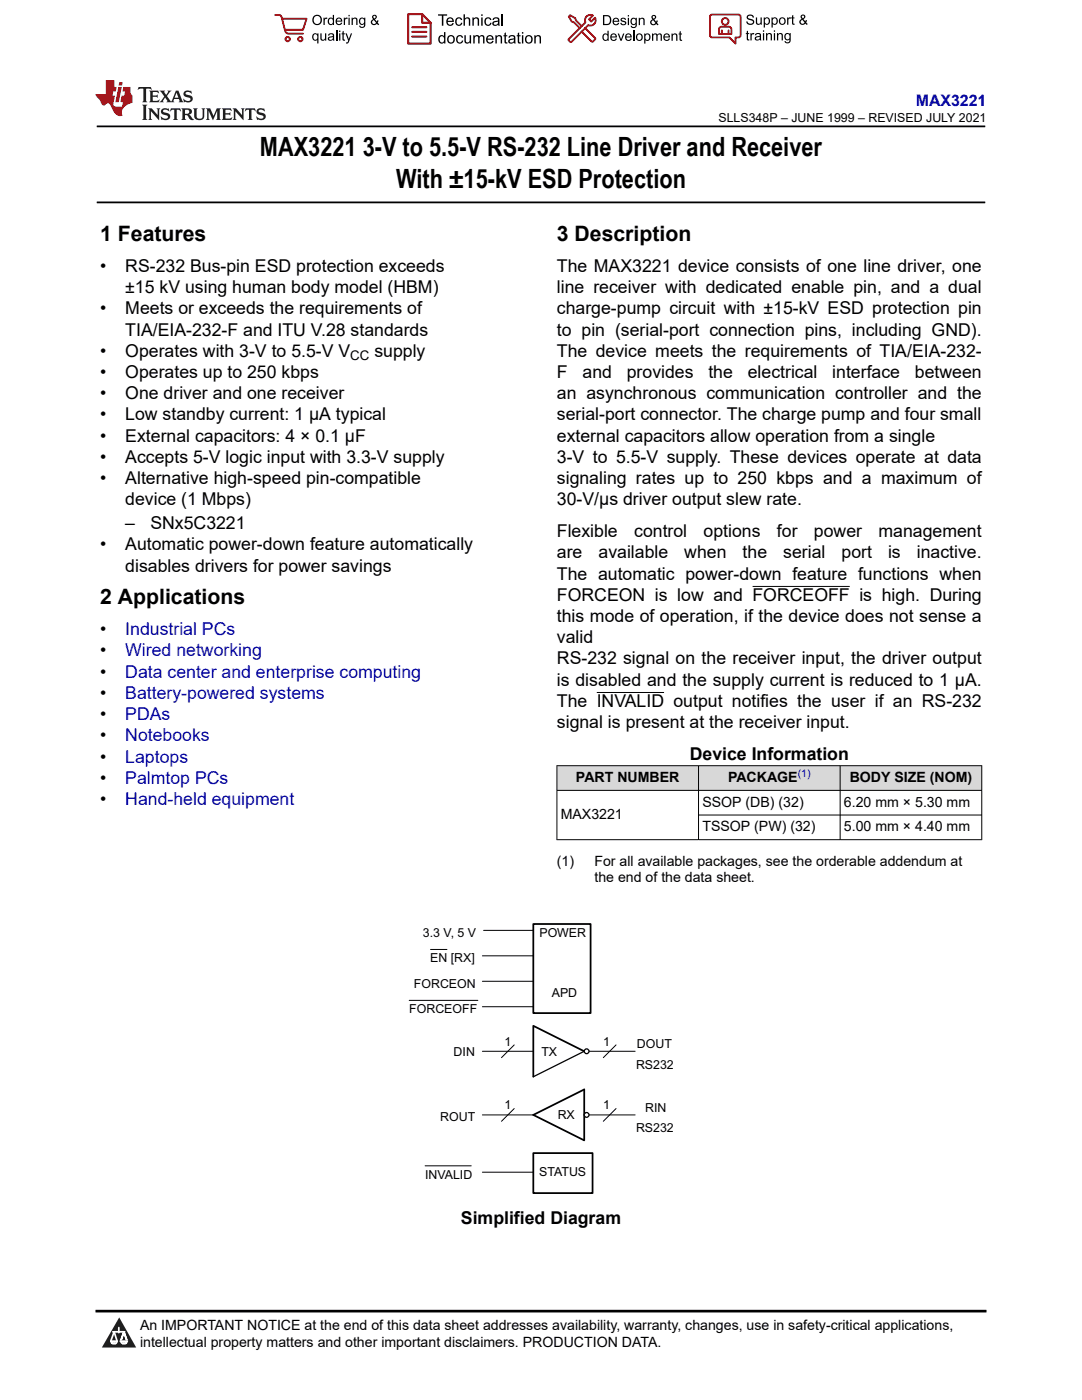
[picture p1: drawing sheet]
<svg xmlns="http://www.w3.org/2000/svg" width="216mm" height="279mm" viewBox="0 0 216 279" stroke-linecap="round" stroke-linejoin="round" font-family="sans-serif">
<path d="M19.3 25.2h177.3M19.3 40.4h177.3" fill="none" stroke="#000" stroke-width=".35"/>
<path d="M150.2 117h19.4M119.1 138.2h13.4" fill="none" stroke="#000" stroke-width=".2"/>
<g fill="#d8d8d8">
<path d="M111.1 152.8h84.8v4.9h-84.8z" fill-rule="evenodd"/>
<path d="M111.2 152.9h28.1v4.8h-28.1z" fill-rule="evenodd"/>
<path d="M139.4 152.9h28.2v4.8h-28.2z" fill-rule="evenodd"/>
<path d="M167.7 152.9h28.1v4.8h-28.1z" fill-rule="evenodd"/>
</g>
<path d="M111.1 152.8h84.9M111.1 157.7h84.9M111.1 152.8v14.8M139.4 152.8v14.8M167.6 152.8v14.8M195.9 152.8v14.8M111.1 167.6h84.9M139.4 162.7h56.6" fill="none" stroke="#000" stroke-width=".2"/>
<path d="M116.6 209.8l-10.2-5.1v10.2M106.4 222.5l10.2-5.1v10.2z" fill="none" stroke="#000" stroke-width=".35"/>
<path d="M116.6 209.8l-10.2 5.1" fill="none" stroke="#000" stroke-width=".25"/>
<path d="M106.4 184.4h11.4v17.8h-11.4z" fill="#fff"/>
<path d="M106.4 184.4h11.4v17.8h-11.4z" fill="none" stroke="#000" stroke-width=".35"/>
<path d="M96.3 190.8h10.1M96.3 209.8h10.1M102.6 208.5l-2.5 2.6M116.6 209.8h10.1M122.9 208.5l-2.5 2.6M96.3 222.5h10.1M102.6 221.2l-2.5 2.6M116.6 222.5h10.1M122.9 221.2l-2.5 2.6" fill="none" stroke="#000" stroke-width=".2"/>
<circle cx="117.1" cy="209.8" r=".48" fill="#fff"/>
<circle cx="117.1" cy="209.8" r=".48" fill="none" stroke="#000" stroke-width=".25"/>
<circle cx="117.1" cy="222.5" r=".48" fill="#fff"/>
<circle cx="117.1" cy="222.5" r=".48" fill="none" stroke="#000" stroke-width=".25"/>
<path d="M81.7 199.6h13.7M96.3 195.8h10.1M96.3 200.9h10.1" fill="none" stroke="#000" stroke-width=".2"/>
<path d="M106.4 230.1h10.2v7.6h-10.2z" fill="#fff"/>
<path d="M106.4 230.1h11.8v8h-11.8z" fill="none" stroke="#000" stroke-width=".35"/>
<path d="M85.9 189.5h3.3M96.5 185.7h9.9M84.8 232.7h9.2M96.3 233.9h10.1" fill="none" stroke="#000" stroke-width=".2"/>
<path d="M0 0h215.9v23.8h-215.9z" fill-rule="evenodd" fill="#fff"/>
<path d="M27.7 17.4l-.2 .6 .5-.3h.6v.1v2.2l-.2 .4h1l-.2-.4v-2.2v-.1h.5l.5 .3-.1-.6zM29.8 18.1l.2 .4v1.5l-.2 .4h1.9l.1-.6a1.08 1.08 0 0 1-1.3 .2v-.7h.6l.4 .2v-.6l-.4 .2h-.6v-.6l.2-.1a1 1 0 0 1 1 .2l-.1-.5zM31.8 18.1l1 1.1-1 1.2h.9l-.2-.2 .4-.7 .5 .7-.2 .2h1.6l-.2-.2 .1-.4h1l.1 .4-.1 .2h.9l-.2-.3-.8-2h-.5l-1 2.2-.8-1.1 .9-1.1h-.8l.2 .2-.5 .7-.3-.7 .1-.2zM35.2 18.5l.4 1h-.8zM36.8 18.2a.65 .65 0 0 0-.2 .7 .65 .65 0 0 0 .6 .5l.7 .2 .1 .2a.79 .79 0 0 1-.7 .4 .79 .79 0 0 1-.7-.5l.1 .7 .2-.1a.93 .93 0 0 0 1.1 .1 .93 .93 0 0 0 .4-1 1.46 1.46 0 0 0-1.2-.6l-.1-.3a1.09 1.09 0 0 1 1.2 .2l-.2-.6-.1 .1-.6-.2zM28.4 20.9l.2 .4v2.3l-.2 .3h1l-.2-.3v-2.3l.2-.4zM29.6 21.6l.2 .4v1.6l-.2 .3h.8l-.3-.3v-1.4l1.7 1.8v-2l.2-.4h-.8l.2 .2 .1 1.1-1.2-1.3zM32.3 21.8a.65 .65 0 0 0-.2 .7 .65 .65 0 0 0 .7 .4l.6 .2 .1 .2a.79 .79 0 0 1-.7 .4 .79 .79 0 0 1-.7-.5l.1 .7 .2-.1a.93 .93 0 0 0 1.1 .1 .93 .93 0 0 0 .4-.9 1.46 1.46 0 0 0-1.2-.6l-.1-.4a1.09 1.09 0 0 1 1.2 .2l-.2-.6-.1 .1-.6-.1zM34.1 21.6l-.1 .7a.63 .63 0 0 1 .7-.4l.1 1.7-.3 .3h1l-.2-.3v-1.7a.66 .66 0 0 1 .8 .4l-.1-.7zM36.2 21.6l.2 .4v1.6l-.2 .3h.9l-.2-.2v-.7h.5l.1 .2a.79 .79 0 0 0 1.2 .6l-1-.9a.61 .61 0 0 0 .6-.6 .61 .61 0 0 0-.5-.6zM36.9 21.9h.2a.47 .47 0 0 1 .5 .1 .47 .47 0 0 1 .1 .5l-.2 .2h-.6zM38.5 21.6l.2 .2a2.27 2.27 0 0 0 .4 2 1.04 1.04 0 0 0 1.7-.7v-1.3l.2-.2h-.8l.2 .4v1.1a.6 .6 0 0 1-.6 .6 .6 .6 0 0 1-.6-.6v-1.1l.3-.4zM41.1 21.6l.2 .4v1.6l-.2 .3h.7l-.2-.3v-1.5l.9 1.9 .8-1.9v1.5l-.2 .3h1l-.3-.3v-1.6l.3-.4h-.8l-.7 1.5-.7-1.5zM44.3 21.6l.2 .4v1.6l-.2 .3h1.9l.1-.5a1.09 1.09 0 0 1-1.3 .1v-.6h.6l.4 .1v-.6l-.4 .2h-.6v-.6l.2-.1a1.01 1.01 0 0 1 1 .3l-.1-.6zM46.4 21.6l.3 .4v1.6l-.3 .3h.8l-.2-.3v-1.4l1.6 1.8v-2l.2-.4h-.7l.2 .2v1.1l-1.2-1.3zM49 21.6l-.1 .7a.63 .63 0 0 1 .8-.4v1.7l-.3 .3h1l-.2-.3v-1.7a.66 .66 0 0 1 .8 .4l-.1-.7zM51.4 21.8a.65 .65 0 0 0-.2 .7 .65 .65 0 0 0 .6 .4l.6 .2 .2 .2a.79 .79 0 0 1-.8 .4 .79 .79 0 0 1-.6-.5l.1 .7 .2-.1a.93 .93 0 0 0 1 .1 .93 .93 0 0 0 .5-.9 1.46 1.46 0 0 0-1.3-.6l-.1-.4a1.09 1.09 0 0 1 1.3 .2l-.2-.6-.2 .1-.5-.1z" fill="#231f20"/>
<path d="M21.1 16v2.8h-2.1l.1 .3 .9 1a.95 .95 0 0 0 .9 .9 .59 .59 0 0 1 .6-.4 .59 .59 0 0 1 .5 .4l.4 .8a1.59 1.59 0 0 0 2.1 1.3 1.61 1.61 0 0 1 1-2.2l1-.4-.1-1.5a1.59 1.59 0 0 1-.4-1.6h-1.4l-.2 .9h.5l-.1 .8h-.5l-.2 1v.2l.4 .1-.2 .9h-.6a.73 .73 0 0 1-1.1-.7l.3-1.5h-.5l.2-.8h.5l.2-.9h-.5v-1.4zM23.6 17.4l-.6 3h.7l.6-3zM23.8 16.4l-.1 .7h.7l.1-.7z" fill="#ed1c24"/>
<g fill="#000">
<path d="M62.3 4a1 1 0 0 1 2 0 1 1 0 0 1-2 0zM62.8 3.4a.78 .78 0 0 0-.1 1.1 .78 .78 0 0 0 1.1 .1 .78 .78 0 0 0 .1-1.1 .78 .78 0 0 0-1.1-.1z" fill-rule="evenodd"/>
<path d="M62.5 6.8l.4-.2 .4 .3v-.2h.2v2h-.2v-.7a.68 .68 0 0 1-.9-.1 .68 .68 0 0 1 0-.9zM62.6 7a.51 .51 0 0 0-.1 .6 .51 .51 0 0 0 .7 .2 .51 .51 0 0 0 .1-.7 .51 .51 0 0 0-.7-.1z" fill-rule="evenodd"/>
<path d="M64.5 3.5h.3v.3l.1-.3h.3l.1 .1-.1 .2a.32 .32 0 0 0-.3 0 .32 .32 0 0 0-.1 .4v.8h-.3z" fill-rule="evenodd"/>
<path d="M63.9 6.7h.3v.8a.36 .36 0 0 0 .3 .4 .36 .36 0 0 0 .4-.5v-.7h.2v1.4h-.2v-.2a.51 .51 0 0 1-.6 .2 .51 .51 0 0 1-.4-.5z" fill-rule="evenodd"/>
<path d="M65.6 3.7l.4-.2 .4 .2v-.7h.3v2h-.3v-.2a.7 .7 0 0 1-1-.1 .7 .7 0 0 1 .2-1zM65.8 3.8a.51 .51 0 0 0-.1 .7 .51 .51 0 0 0 .6 .2 .51 .51 0 0 0 .1-.7 .51 .51 0 0 0-.6-.2z" fill-rule="evenodd"/>
<path d="M65.6 6.8a.66 .66 0 0 1 .8-.1 .66 .66 0 0 1 .3 .8v.6h-.2l-.1-.2a.52 .52 0 0 1-.7 .2 .52 .52 0 0 1-.2-.6l.3-.2a.42 .42 0 0 0 .6-.3l-.3-.2-.3 .1-.1 .2h-.3zM65.7 7.6a.35 .35 0 0 0 .3 .4 .35 .35 0 0 0 .4-.4v-.2z" fill-rule="evenodd"/>
<path d="M67.7 6.1h.2v.3h-.2zM67.7 6.7h.2v1.4h-.2z" fill-rule="evenodd"/>
<path d="M67.1 3.7a.68 .68 0 0 1 .9-.1 .68 .68 0 0 1 .3 .7h-1.1a.42 .42 0 0 0 .3 .5 .42 .42 0 0 0 .5-.3h.3a.73 .73 0 0 1-1.1 .4 .73 .73 0 0 1-.1-1.2zM67.4 3.8l-.2 .3h.8l-.2-.4z" fill-rule="evenodd"/>
<path d="M68.6 3.5h.2v.3l.2-.3h.3l.1 .1-.1 .2a.32 .32 0 0 0-.4 0 .32 .32 0 0 0-.1 .4v.8h-.2z" fill-rule="evenodd"/>
<path d="M68.3 6.3l.3-.1v.5h.2v.1h-.2v.9l.3 .4a.36 .36 0 0 1-.4 0 .36 .36 0 0 1-.2-.4v-.9h-.1v-.1h.1z" fill-rule="evenodd"/>
<path d="M68.9 6.7h.3l.4 1.1 .4-1.1h.3l-.6 1.4a.51 .51 0 0 1-.6 .6l-.1-.3h.3l.2-.3z" fill-rule="evenodd"/>
<path d="M69.5 3h.3v.3h-.3zM69.5 3.5h.3v1.5h-.3z" fill-rule="evenodd"/>
<path d="M70.2 3.5h.2v.2a.52 .52 0 0 1 .6-.2 .52 .52 0 0 1 .3 .6v.9h-.2v-.9a.34 .34 0 0 0-.3-.4 .34 .34 0 0 0-.4 .3v1h-.2z" fill-rule="evenodd"/>
<path d="M71.8 3.7l.4-.2 .5 .2v-.2h.2v1.3a.64 .64 0 0 1-.5 .8 .64 .64 0 0 1-.7-.5h.2a.41 .41 0 0 0 .5 .2 .41 .41 0 0 0 .2-.5 .69 .69 0 0 1-.9-.1 .69 .69 0 0 1 .1-1zM72 3.8a.5 .5 0 0 0-.1 .7 .5 .5 0 0 0 .7 .1 .5 .5 0 0 0 .1-.6 .5 .5 0 0 0-.7-.2z" fill-rule="evenodd"/>
<path d="M74.4 3.1a.47 .47 0 0 1 .7 .1 .47 .47 0 0 1-.3 .7l.4 .4 .1-.3 .2 .1-.1 .4 .3 .3-.2 .2-.3-.3a.63 .63 0 0 1-1 .1 .63 .63 0 0 1 .3-1l-.3-.4zM74.5 3.4a.27 .27 0 0 0 .5 0 .27 .27 0 0 0-.5 0zM74.4 4.1a.4 .4 0 0 0 0 .6 .4 .4 0 0 0 .6-.1l-.4-.6z" fill-rule="evenodd"/>
<path d="M87.4 2.9h1.8v.2h-.7v2h-.3v-2h-.8z" fill-rule="evenodd"/>
<path d="M87.6 7.2l.5-.2 .5 .2v-.8h.3v2.3h-.3v-.2a.76 .76 0 0 1-1-.1 .76 .76 0 0 1-.1-1zM87.9 7.4a.58 .58 0 0 0-.2 .7 .58 .58 0 0 0 .8 .2 .58 .58 0 0 0 .1-.7 .58 .58 0 0 0-.7-.2z" fill-rule="evenodd"/>
<path d="M89.5 7.2a.81 .81 0 0 1 1.1 .1 .81 .81 0 0 1-.2 1.2 .81 .81 0 0 1-1.1-.2l-.1-.7zM89.6 7.4a.57 .57 0 0 0 0 .8 .57 .57 0 0 0 .8 0 .57 .57 0 0 0 0-.7 .57 .57 0 0 0-.8-.1z" fill-rule="evenodd"/>
<path d="M89.3 3.7a.77 .77 0 0 1 .9-.2 .77 .77 0 0 1 .4 .9h-1.3a.48 .48 0 0 0 .4 .5 .48 .48 0 0 0 .6-.3h.3a.83 .83 0 0 1-1.3 .4 .83 .83 0 0 1 0-1.3zM89.5 3.8l-.2 .4h1l-.3-.5z" fill-rule="evenodd"/>
<path d="M91 3.7a.7 .7 0 0 1 1.2 .3h-.2a.45 .45 0 0 0-.6-.3 .45 .45 0 0 0-.3 .6 .45 .45 0 0 0 .3 .6 .45 .45 0 0 0 .6-.4l.3 .1a.76 .76 0 0 1-1.1 .5 .76 .76 0 0 1-.3-1.1z" fill-rule="evenodd"/>
<path d="M91.2 7.2a.7 .7 0 0 1 1.2 .3l-.3 .1a.45 .45 0 0 0-.5-.4 .45 .45 0 0 0-.3 .7 .45 .45 0 0 0 .3 .6 .45 .45 0 0 0 .6-.4h.2a.76 .76 0 0 1-1 .5 .76 .76 0 0 1-.4-1.1z" fill-rule="evenodd"/>
<path d="M92.5 2.9h.3v.8a.59 .59 0 0 1 .7-.2 .59 .59 0 0 1 .3 .6v1h-.2v-1a.4 .4 0 0 0-.5-.4 .4 .4 0 0 0-.3 .5v.9h-.3z" fill-rule="evenodd"/>
<path d="M92.7 7h.2v.9a.41 .41 0 0 0 .5 .6 .41 .41 0 0 0 .3-.6v-.9h.3v1.7h-.3v-.3a.58 .58 0 0 1-.7 .3 .58 .58 0 0 1-.3-.7z" fill-rule="evenodd"/>
<path d="M94.3 3.5h.2v.2a.59 .59 0 0 1 .7-.2 .59 .59 0 0 1 .4 .6v1h-.3v-1a.41 .41 0 0 0-.4-.4 .41 .41 0 0 0-.4 .5v.9h-.2z" fill-rule="evenodd"/>
<path d="M94.4 7h.3v.3a.56 .56 0 0 1 1 0 .54 .54 0 0 1 .6-.3 .54 .54 0 0 1 .4 .5v1.2h-.3v-1.1a.34 .34 0 0 0-.3-.4 .34 .34 0 0 0-.4 .3v1.2h-.3v-1.1a.38 .38 0 0 0-.5-.3 .38 .38 0 0 0-.2 .5v.9h-.3z" fill-rule="evenodd"/>
<path d="M96 2.9h.3v.3h-.3zM96 3.5h.3v1.6h-.3z" fill-rule="evenodd"/>
<path d="M96.8 3.7a.7 .7 0 0 1 1.3 .3h-.3a.45 .45 0 0 0-.6-.3 .45 .45 0 0 0-.3 .6 .45 .45 0 0 0 .3 .6 .45 .45 0 0 0 .6-.4l.3 .1a.76 .76 0 0 1-1.1 .5 .76 .76 0 0 1-.3-1.1z" fill-rule="evenodd"/>
<path d="M97.2 7.2a.77 .77 0 0 1 .9-.1 .77 .77 0 0 1 .4 .8h-1.2a.48 .48 0 0 0 .3 .6 .48 .48 0 0 0 .6-.4l.3 .1a.83 .83 0 0 1-1.3 .3 .83 .83 0 0 1 0-1.3zM97.4 7.4l-.1 .3h.9l-.2-.4z" fill-rule="evenodd"/>
<path d="M98.8 7h.3v.3a.59 .59 0 0 1 .7-.3 .59 .59 0 0 1 .4 .7v1h-.3v-1a.41 .41 0 0 0-.5-.5 .41 .41 0 0 0-.3 .6v.9h-.3z" fill-rule="evenodd"/>
<path d="M98.4 3.7a.74 .74 0 0 1 1-.2 .74 .74 0 0 1 .3 .9v.7h-.3v-.2a.59 .59 0 0 1-.8 .3 .59 .59 0 0 1-.3-.8l1.1-.3a.42 .42 0 0 0-.4-.4 .42 .42 0 0 0-.5 .3h-.2zM98.6 4.5a.36 .36 0 0 0 .2 .5 .36 .36 0 0 0 .5-.2l.1-.5z" fill-rule="evenodd"/>
<path d="M100.7 6.6l.2-.1v.5h.3v.2h-.3v1l.1 .2h.2l.1 .3a.41 .41 0 0 1-.5-.1 .41 .41 0 0 1-.1-.4v-1h-.2v-.2h.2z" fill-rule="evenodd"/>
<path d="M101.6 7.2a.74 .74 0 0 1 .9-.2 .74 .74 0 0 1 .3 1l.1 .7h-.3v-.2a.59 .59 0 0 1-.8 .2 .59 .59 0 0 1-.3-.8l1-.3a.42 .42 0 0 0-.3-.4 .42 .42 0 0 0-.5 .3h-.3zM101.8 8.1a.36 .36 0 0 0 .1 .5 .36 .36 0 0 0 .5-.3l.2-.4z" fill-rule="evenodd"/>
<path d="M103.3 6.6l.3-.1v.5h.3v.2h-.3v1l.1 .2h.2v.3a.41 .41 0 0 1-.5-.1 .41 .41 0 0 1-.1-.4v-1h-.2v-.2h.2z" fill-rule="evenodd"/>
<path d="M104.1 6.4h.3v.3h-.3zM104.1 7h.3v1.7h-.3z" fill-rule="evenodd"/>
<path d="M105 7.2a.81 .81 0 0 1 1.1 .1 .81 .81 0 0 1-.1 1.2 .81 .81 0 0 1-1.2-.2v-.7zM105.2 7.4a.57 .57 0 0 0-.1 .8 .57 .57 0 0 0 .8 0 .57 .57 0 0 0 0-.7 .57 .57 0 0 0-.7-.1z" fill-rule="evenodd"/>
<path d="M106.6 7h.3v.3a.59 .59 0 0 1 .7-.3 .59 .59 0 0 1 .4 .7v1h-.3v-1a.41 .41 0 0 0-.5-.5 .41 .41 0 0 0-.3 .6v.9h-.3z" fill-rule="evenodd"/>
<path d="M120.3 3h.7a1 1 0 0 1 1 1 1 1 0 0 1-1 1h-.7zM120.6 3.2v1.6h.4a.77 .77 0 0 0 .7-.8 .77 .77 0 0 0-.7-.8z" fill-rule="evenodd"/>
<path d="M120.4 6.9l.4-.2 .4 .2v-.8h.3v2h-.3v-.1a.7 .7 0 0 1-.9-.2 .7 .7 0 0 1 .1-.9zM120.6 7a.51 .51 0 0 0-.1 .7 .51 .51 0 0 0 .6 .1 .51 .51 0 0 0 .1-.6 .51 .51 0 0 0-.6-.2z" fill-rule="evenodd"/>
<path d="M122 6.9a.68 .68 0 0 1 .8-.2 .68 .68 0 0 1 .3 .8h-1.1a.42 .42 0 0 0 .3 .5 .42 .42 0 0 0 .5-.3h.3a.73 .73 0 0 1-1.1 .3 .73 .73 0 0 1 0-1.1zM122.2 7l-.2 .3h.8l-.2-.4z" fill-rule="evenodd"/>
<path d="M122.4 3.7a.68 .68 0 0 1 .8-.1 .68 .68 0 0 1 .4 .8h-1.1a.42 .42 0 0 0 .3 .4 .42 .42 0 0 0 .5-.3l.3 .1a.73 .73 0 0 1-1.2 .3 .73 .73 0 0 1 0-1.2zM122.6 3.8l-.1 .3h.8l-.2-.3z" fill-rule="evenodd"/>
<path d="M123.9 3.7l.1-.1a.62 .62 0 0 1 .9 .3l-.2 .1a.29 .29 0 0 0-.3-.3 .29 .29 0 0 0-.3 .3l.1 .1a.58 .58 0 0 1 .6 .1 .58 .58 0 0 1 .1 .6 .67 .67 0 0 1-1.1-.2l.2-.1a.33 .33 0 0 0 .4 .4 .33 .33 0 0 0 .3-.4 .71 .71 0 0 1-.9-.6z" fill-rule="evenodd"/>
<path d="M123.3 6.7h.2l.4 1.2 .4-1.2h.3l-.6 1.4h-.2z" fill-rule="evenodd"/>
<path d="M125.3 3h.2v.3h-.2zM125.3 3.6h.2v1.4h-.2z" fill-rule="evenodd"/>
<path d="M124.9 6.9a.68 .68 0 0 1 .8-.2 .68 .68 0 0 1 .4 .8h-1.1a.42 .42 0 0 0 .3 .5 .42 .42 0 0 0 .5-.3h.3a.73 .73 0 0 1-1.2 .3 .73 .73 0 0 1 0-1.1zM125.1 7l-.1 .3h.8l-.2-.4z" fill-rule="evenodd"/>
<path d="M126 3.7l.4-.2 .4 .2v-.1h.3v1.2a.64 .64 0 0 1-.5 .8 .64 .64 0 0 1-.8-.5l.3 .1a.41 .41 0 0 0 .5 .2 .41 .41 0 0 0 .2-.6 .69 .69 0 0 1-.9-.1 .69 .69 0 0 1 .1-1zM126.2 3.9a.5 .5 0 0 0-.1 .6 .5 .5 0 0 0 .6 .2 .5 .5 0 0 0 .2-.7 .5 .5 0 0 0-.7-.1z" fill-rule="evenodd"/>
<path d="M126.9 7.4a.73 .73 0 0 1 1.4 0 .73 .73 0 0 1-1.4 0zM127.3 7a.5 .5 0 0 0-.1 .7 .5 .5 0 0 0 .7 0 .5 .5 0 0 0 0-.6 .5 .5 0 0 0-.6-.1z" fill-rule="evenodd"/>
<path d="M127.5 3.6h.2v.2a.52 .52 0 0 1 .6-.3 .52 .52 0 0 1 .3 .6v.9h-.2v-.9a.34 .34 0 0 0-.3-.4 .34 .34 0 0 0-.4 .3v1h-.2z" fill-rule="evenodd"/>
<path d="M128.5 6.7h.3v.2a.67 .67 0 0 1 .9 0 .67 .67 0 0 1 0 .9 .55 .55 0 0 1-.9 .2v.7h-.3zM128.9 7a.5 .5 0 0 0-.1 .7 .5 .5 0 0 0 .6 .1 .5 .5 0 0 0 .2-.6 .5 .5 0 0 0-.7-.2z" fill-rule="evenodd"/>
<path d="M130.1 6.7h.2v.2a.49 .49 0 0 1 .9 0l.4-.2a.42 .42 0 0 1 .5 .4v1h-.3v-.9a.3 .3 0 0 0-.2-.3 .3 .3 0 0 0-.4 .2v1h-.2v-.9a.33 .33 0 0 0-.5-.3 .33 .33 0 0 0-.2 .5v.7h-.2z" fill-rule="evenodd"/>
<path d="M130.1 3.1a.47 .47 0 0 1 .8 .1 .47 .47 0 0 1-.3 .7l.3 .4 .1-.2h.3l-.2 .5 .3 .3-.2 .2-.3-.3a.63 .63 0 0 1-1 .1 .63 .63 0 0 1 .3-1l-.2-.5zM130.2 3.5a.27 .27 0 0 0 .5 0 .27 .27 0 0 0-.5 0zM130.2 4.1a.4 .4 0 0 0 0 .7 .4 .4 0 0 0 .6-.2l-.5-.6z" fill-rule="evenodd"/>
<path d="M132.5 6.9a.68 .68 0 0 1 .9-.2 .68 .68 0 0 1 .3 .8h-1.1a.42 .42 0 0 0 .3 .5 .42 .42 0 0 0 .5-.3h.3a.73 .73 0 0 1-1.1 .3 .73 .73 0 0 1-.1-1.1zM132.7 7l-.1 .3h.8l-.2-.4z" fill-rule="evenodd"/>
<path d="M134 6.7h.2v.2a.52 .52 0 0 1 .6-.2 .52 .52 0 0 1 .4 .6v.8h-.3v-.8a.34 .34 0 0 0-.2-.4 .34 .34 0 0 0-.4 .2l-.1 1h-.2z" fill-rule="evenodd"/>
<path d="M135.6 6.3l.2-.1v.5h.3v.2h-.3v.8l.3 .4a.36 .36 0 0 1-.4 0 .36 .36 0 0 1-.1-.4v-.8h-.2v-.2h.2z" fill-rule="evenodd"/>
<path d="M149.2 3a.8 .8 0 0 1 1.2 .5h-.2a.44 .44 0 0 0-.5-.4 .44 .44 0 0 0-.4 .5l.2 .1a.9 .9 0 0 1 1 .8 .84 .84 0 0 1-.9 .5 .84 .84 0 0 1-.7-.7h.3a.52 .52 0 0 0 .5 .5 .52 .52 0 0 0 .5-.6l-.2-.1a.85 .85 0 0 1-1-.8z" fill-rule="evenodd"/>
<path d="M149 6.3l.3-.2v.5h.2v.2h-.2v.9l.2 .4a.36 .36 0 0 1-.4-.1 .36 .36 0 0 1-.1-.4v-.8h-.2v-.2h.2z" fill-rule="evenodd"/>
<path d="M149.7 6.6h.3v.2l.1-.2h.3l.1 .1-.1 .2a.32 .32 0 0 0-.3 0 .32 .32 0 0 0-.1 .4v.8h-.3z" fill-rule="evenodd"/>
<path d="M150.7 6.8a.66 .66 0 0 1 .9-.2 .66 .66 0 0 1 .3 .9v.6h-.2l-.1-.2a.52 .52 0 0 1-.7 .2 .52 .52 0 0 1-.2-.7l.2-.1a.42 .42 0 0 0 .7-.3l-.3-.2h-.3l-.1 .3-.3-.1zM150.9 7.5a.35 .35 0 0 0 .3 .5 .35 .35 0 0 0 .4-.4v-.3z" fill-rule="evenodd"/>
<path d="M150.8 3.5h.3v.8a.36 .36 0 0 0 .3 .5 .36 .36 0 0 0 .4-.5v-.8h.2v1.4h-.2v-.2a.51 .51 0 0 1-.6 .3 .51 .51 0 0 1-.4-.6z" fill-rule="evenodd"/>
<path d="M152.2 6.1h.3v.2h-.3zM152.2 6.6h.3v1.5h-.3z" fill-rule="evenodd"/>
<path d="M152.4 3.5h.2v.2a.67 .67 0 0 1 .9 0 .67 .67 0 0 1 .1 .9 .55 .55 0 0 1-1 .2v.7h-.2zM152.7 3.8a.5 .5 0 0 0-.1 .7 .5 .5 0 0 0 .7 .1 .5 .5 0 0 0 .1-.6 .5 .5 0 0 0-.7-.2z" fill-rule="evenodd"/>
<path d="M152.9 6.6h.2v.2a.52 .52 0 0 1 .6-.2 .52 .52 0 0 1 .3 .6v.9h-.2v-.9a.34 .34 0 0 0-.3-.4 .34 .34 0 0 0-.4 .2v1.1h-.2z" fill-rule="evenodd"/>
<path d="M153.9 3.5h.3v.2a.67 .67 0 0 1 .9 0 .67 .67 0 0 1 0 .9 .55 .55 0 0 1-.9 .2v.7h-.3zM154.3 3.8a.5 .5 0 0 0-.1 .7 .5 .5 0 0 0 .6 .1 .5 .5 0 0 0 .2-.6 .5 .5 0 0 0-.7-.2z" fill-rule="evenodd"/>
<path d="M154.4 6.1h.3v.2h-.3zM154.4 6.6h.3v1.5h-.3z" fill-rule="evenodd"/>
<path d="M155 6.6h.3v.2a.52 .52 0 0 1 .6-.2 .52 .52 0 0 1 .3 .6v.9h-.2v-.9a.34 .34 0 0 0-.3-.4 .34 .34 0 0 0-.4 .2v1.1h-.3z" fill-rule="evenodd"/>
<path d="M155.4 4.2a.75 .75 0 0 1 1.5 0 .75 .75 0 0 1-1.5 0zM155.8 3.8a.5 .5 0 0 0-.1 .7 .5 .5 0 0 0 .8 0 .5 .5 0 0 0 0-.7 .5 .5 0 0 0-.7 0z" fill-rule="evenodd"/>
<path d="M156.7 6.8l.4-.2 .5 .2v-.2h.2v1.3a.64 .64 0 0 1-.5 .7 .64 .64 0 0 1-.8-.4h.3a.41 .41 0 0 0 .5 .2 .41 .41 0 0 0 .2-.5 .69 .69 0 0 1-.9-.1 .69 .69 0 0 1 .1-1zM156.9 6.9a.5 .5 0 0 0-.1 .7 .5 .5 0 0 0 .6 .1 .5 .5 0 0 0 .2-.7 .5 .5 0 0 0-.7-.1z" fill-rule="evenodd"/>
<path d="M157.1 3.5h.2v.2l.1-.2h.3h.2l-.1 .3a.32 .32 0 0 0-.4 0 .32 .32 0 0 0-.1 .4v.7h-.2z" fill-rule="evenodd"/>
<path d="M158 3.1l.3-.1v.5h.2v.2h-.2v.8l.3 .4a.36 .36 0 0 1-.4 0 .36 .36 0 0 1-.2-.4v-.8h-.1v-.2h.1z" fill-rule="evenodd"/>
<path d="M159.9 3a.47 .47 0 0 1 .7 .1 .47 .47 0 0 1-.3 .7l.4 .5 .1-.3h.2l-.1 .5 .3 .3-.2 .2-.3-.3a.63 .63 0 0 1-1 .1 .63 .63 0 0 1 .3-1l-.3-.5zM160 3.4a.27 .27 0 0 0 .5 0 .27 .27 0 0 0-.5 0zM159.9 4.1a.4 .4 0 0 0 0 .6 .4 .4 0 0 0 .6-.2l-.4-.6z" fill-rule="evenodd"/>
</g>
<path d="M67.2 6.1v2M126.5 6.1v2" fill="none" stroke="#000" stroke-width=".25"/>
<g fill="none" stroke="#de0000" stroke-width=".37">
<path d="M54.9 3h.9a1.19 1.19 0 0 1 .6 1.2l.6 2.1a.85 .85 0 0 0 1 .4h2.5M56.3 3.7h4.9l-.7 2.2h-3.6M116.1 5.2l-1.2-1.1-.1-.5-1-.6-.3 .3 .6 1 .5 .2 1.1 1.1M116.8 5.6l1.9 2v.3l-.4 .4h-.3l-1.9-2zM116.8 5.6l.6-.6a1.07 1.07 0 0 0 1.2-.2 1.07 1.07 0 0 0 .1-1.3l-.7 .8-.5-.4 .8-.8a1.07 1.07 0 0 0-1.2 .2 1.07 1.07 0 0 0-.3 1.2l-3.3 3.3v.3l.3 .3h.2l2.1-2.1M141.7 3.1l.4-.2h5.3l.3 .2 .1 3.9-.2 .4-.8 .1v1.2l-1.3-1.2h-3.4l-.4-.2zM143.5 5.6l.5-.3 1.7 .1 .2 .5v.9h-2.4zM144 6.1v.7M145.4 6.1v.7"/>
<circle cx="57.4" cy="7.8" r=".44"/>
<circle cx="59.9" cy="7.8" r=".44"/>
<circle cx="144.7" cy="4.3" r=".67"/>
</g>
<path d="M100.2 2.9v2.2" fill="none" stroke="#000" stroke-width=".28"/>
<path d="M81.4 2.8h2.8v1.7h1.7v4.2h-4.5zM82.3 6.4h2.8M82.3 5.4h2.8M82.3 7.3h2.8M84.2 2.8l1.7 1.7" fill="none" stroke="#de0000" stroke-width=".42"/>
<path d="M0 261.4h215.9v18h-215.9z" fill-rule="evenodd" fill="#fff"/>
<path d="M23.8 262.9l3.4 6h-6.9z" fill="#231f20"/>
<path d="M22.1 267.7h1.3l-.4 .5h-.3a.55 .55 0 0 1-.6-.5z" fill-rule="evenodd" fill="#fff"/>
<path d="M22.1 267.7h1.3l-.4 .5h-.3a.55 .55 0 0 1-.6-.5z" fill="none" stroke="#231f20" stroke-width=".34"/>
<path d="M22.1 267.7h1.3l-.4 .5h-.5zM22.6 265.8h.1M22.6 265.8h2.3zM23.7 265.9h.1M23.7 264.9v1zM24 267.7h.1" fill="none" stroke="#fff" stroke-width=".34"/>
<path d="M24.7 265.8l-.7 1.9z" fill="#fff"/>
<path d="M24.7 265.8l-.7 1.9z" fill="none" stroke="#fff" stroke-width=".34"/>
<path d="M24.7 265.8l.7 1.9z" fill="#fff"/>
<path d="M24.7 265.8l.7 1.9zM25.3 267.7h.1" fill="none" stroke="#fff" stroke-width=".34"/>
<path d="M22.8 265.8l-.7 1.9z" fill="#fff"/>
<path d="M22.8 265.8l-.7 1.9z" fill="none" stroke="#fff" stroke-width=".34"/>
<path d="M22.8 265.8l.6 1.9z" fill="#fff"/>
<path d="M22.8 265.8l.6 1.9z" fill="none" stroke="#fff" stroke-width=".34"/>
<path d="M24.1 267.7h1.3a.65 .65 0 0 1-.6 .5 .65 .65 0 0 1-.7-.5z" fill-rule="evenodd" fill="#fff"/>
<path d="M24.1 267.7h1.3a.65 .65 0 0 1-.6 .5 .65 .65 0 0 1-.7-.5z" fill="none" stroke="#231f20" stroke-width=".34"/>
<path d="M24 267.7h.1M24.1 267.7h1.3l-.4 .5h-.5z" fill="none" stroke="#fff" stroke-width=".34"/>
<path d="M19 261.7h177.8" fill="none" stroke="#000" stroke-width=".53"/>
<g font-size="5.3">
<text x="51.9" y="31.2">MAX3221 3-V to 5.5-V RS-232 Line Driver and Receiver</text>
<text x="79" y="37.5">With ±15-kV ESD Protection</text>
</g>
<g font-size="4.2">
<text x="20" y="48.1">1 Features</text>
<text x="111.1" y="48.1">3 Description</text>
<text x="20" y="120.6">2 Applications</text>
</g>
<g font-size="3.5">
<text x="20" y="54.3">•</text>
<text x="25" y="54.3">RS-232 Bus-pin ESD protection exceeds</text>
<text x="25" y="58.5">±15 kV using human body model (HBM)</text>
<text x="111.1" y="54.3">The MAX3221 device consists of one line driver, one</text>
<text x="111.1" y="58.5">line receiver with dedicated enable pin, and a dual</text>
<text x="20" y="62.8">•</text>
<text x="25" y="62.8">Meets or exceeds the requirements of</text>
<text x="111.1" y="62.8">charge-pump circuit with ±15-kV ESD protection pin</text>
<text x="20" y="71.2">•</text>
<text x="25" y="67">TIA/EIA-232-F and ITU V.28 standards</text>
<text x="25" y="71.2">Operates with 3-V to 5.5-V V</text>
<text x="74.7" y="71.2">supply</text>
<text x="111.1" y="67">to pin (serial-port connection pins, including GND).</text>
<text x="111.1" y="71.2">The device meets the requirements of TIA/EIA-232-</text>
<text x="20" y="75.5">•</text>
<text x="25" y="75.5">Operates up to 250 kbps</text>
<text x="111.1" y="75.5">F</text>
<text x="116.2" y="75.5">and</text>
<text x="125.1" y="75.5">provides</text>
<text x="141.4" y="75.5">the</text>
<text x="149.2" y="75.5">electrical</text>
<text x="166.1" y="75.5">interface</text>
<text x="182.6" y="75.5">between</text>
<text x="20" y="79.7">•</text>
<text x="20" y="83.9">•</text>
<text x="25" y="79.7">One driver and one receiver</text>
<text x="25" y="83.9">Low standby current: 1 μA typical</text>
<text x="111.1" y="79.7">an asynchronous communication controller and the</text>
<text x="111.1" y="83.9">serial-port connector. The charge pump and four small</text>
<text x="20" y="88.2">•</text>
<text x="25" y="88.2">External capacitors: 4 × 0.1 μF</text>
<text x="111.1" y="88.2">external capacitors allow operation from a single</text>
<text x="20" y="92.4">•</text>
<text x="25" y="92.4">Accepts 5-V logic input with 3.3-V supply</text>
<text x="111.1" y="92.4">3-V to 5.5-V supply. These devices operate at data</text>
<text x="20" y="96.6">•</text>
<text x="25" y="96.6">Alternative high-speed pin-compatible</text>
<text x="25" y="100.9">device (1 Mbps)</text>
<text x="111.1" y="96.6">signaling rates up to 250 kbps and a maximum of</text>
<text x="111.1" y="100.9">30-V/μs driver output slew rate.</text>
<text x="25" y="105.6">–</text>
<text x="30" y="105.6">SNx5C3221</text>
<text x="111.1" y="107.2">Flexible</text>
<text x="126.5" y="107.2">control</text>
<text x="140.4" y="107.2">options</text>
<text x="155" y="107.2">for</text>
<text x="162.4" y="107.2">power</text>
<text x="175.3" y="107.2">management</text>
<text x="20" y="109.8">•</text>
<text x="25" y="109.8">Automatic power-down feature automatically</text>
<text x="111.1" y="111.4">are</text>
<text x="119.4" y="111.4">available</text>
<text x="136.5" y="111.4">when</text>
<text x="148.2" y="111.4">the</text>
<text x="156.3" y="111.4">serial</text>
<text x="167.9" y="111.4">port</text>
<text x="177.2" y="111.4">is</text>
<text x="183" y="111.4">inactive.</text>
<text x="25" y="114.1">disables drivers for power savings</text>
<text x="111.1" y="115.7">The automatic power-down feature functions when</text>
<text x="111.1" y="119.9">FORCEON is low and FORCEOFF is high. During</text>
<text x="111.1" y="124.1">this mode of operation, if the device does not sense a</text>
<text x="20" y="126.8">•</text>
<text x="20" y="131">•</text>
<text x="111.1" y="128.4">valid</text>
<text x="20" y="135.2">•</text>
<text x="111.1" y="132.6">RS-232 signal on the receiver input, the driver output</text>
<text x="111.1" y="136.8">is disabled and the supply current is reduced to 1 μA.</text>
<text x="20" y="139.5">•</text>
<text x="20" y="143.7">•</text>
<text x="111.1" y="141.1">The INVALID output notifies the user if an RS-232</text>
<text x="20" y="147.9">•</text>
<text x="111.1" y="145.3">signal is present at the receiver input.</text>
<text x="20" y="152.2">•</text>
<text x="137.6" y="151.7">Device Information</text>
<text x="20" y="156.4">•</text>
<text x="20" y="160.6">•</text>
<text x="92" y="244.3">Simplified Diagram</text>
</g>
<g font-size="3.5" fill="#00f">
<text x="25" y="126.8">Industrial PCs</text>
<text x="25" y="131">Wired networking</text>
<text x="25" y="135.2">Data center and enterprise computing</text>
<text x="25" y="139.5">Battery-powered systems</text>
<text x="25" y="143.7">PDAs</text>
<text x="25" y="147.9">Notebooks</text>
<text x="25" y="152.2">Laptops</text>
<text x="25" y="156.4">Palmtop PCs</text>
<text x="25" y="160.6">Hand-held equipment</text>
</g>
<text font-size="3.2" fill="#00f" x="182.7" y="21.1">MAX3221</text>
<g font-size="2.8">
<text x="114.9" y="156.1">PART NUMBER</text>
<text x="140.2" y="161">SSOP (DB) (32)</text>
<text x="145.3" y="156.1">PACKAGE</text>
<text x="168.4" y="161">6.20 mm × 5.30 mm</text>
<text x="169.5" y="156.1">BODY SIZE (NOM)</text>
<text x="111.9" y="163.5">MAX3221</text>
<text x="140.2" y="165.9">TSSOP (PW) (32)</text>
<text x="168.4" y="165.9">5.00 mm × 4.40 mm</text>
<text x="111.1" y="172.7">(1)</text>
<text x="118.6" y="172.7">For all available packages, see the orderable addendum at</text>
<text x="118.6" y="176.1">the end of the data sheet.</text>
<text x="27.9" y="265.5">An IMPORTANT NOTICE at the end of this data sheet addresses availability, warranty, changes, use in safety-critical applications,</text>
<text x="27.9" y="268.9">intellectual property matters and other important disclaimers. PRODUCTION DATA.</text>
</g>
<text font-size="2.6" x="69.9" y="71.9">CC</text>
<g font-size="2.5">
<text x="143.4" y="24.3">SLLS348P – JUNE 1999 – REVISED JULY 2021</text>
<text x="84.4" y="187">3.3 V, 5 V</text>
<text x="107.6" y="187">POWER</text>
<text x="82.6" y="197.1">FORCEON</text>
<text x="85.8" y="192">EN [RX]</text>
<text x="81.7" y="202.2">FORCEOFF</text>
<text x="110.1" y="198.9">APD</text>
<text x="100.7" y="208.7">1</text>
<text x="120.4" y="208.7">1</text>
<text x="127.1" y="209.2">DOUT</text>
<text x="90.5" y="210.8">DIN</text>
<text x="108" y="210.7">TX</text>
<text x="126.9" y="213.2">RS232</text>
<text x="100.7" y="221.4">1</text>
<text x="120.4" y="221.4">1</text>
<text x="128.7" y="221.9">RIN</text>
<text x="87.9" y="223.8">ROUT</text>
<text x="111.3" y="223.4">RX</text>
<text x="126.9" y="225.9">RS232</text>
<text x="84.8" y="235.2">INVALID</text>
<text x="107.6" y="234.8">STATUS</text>
</g>
<text font-size="2.1" fill="#00f" x="159.2" y="155.1">(1)</text>
</svg>
